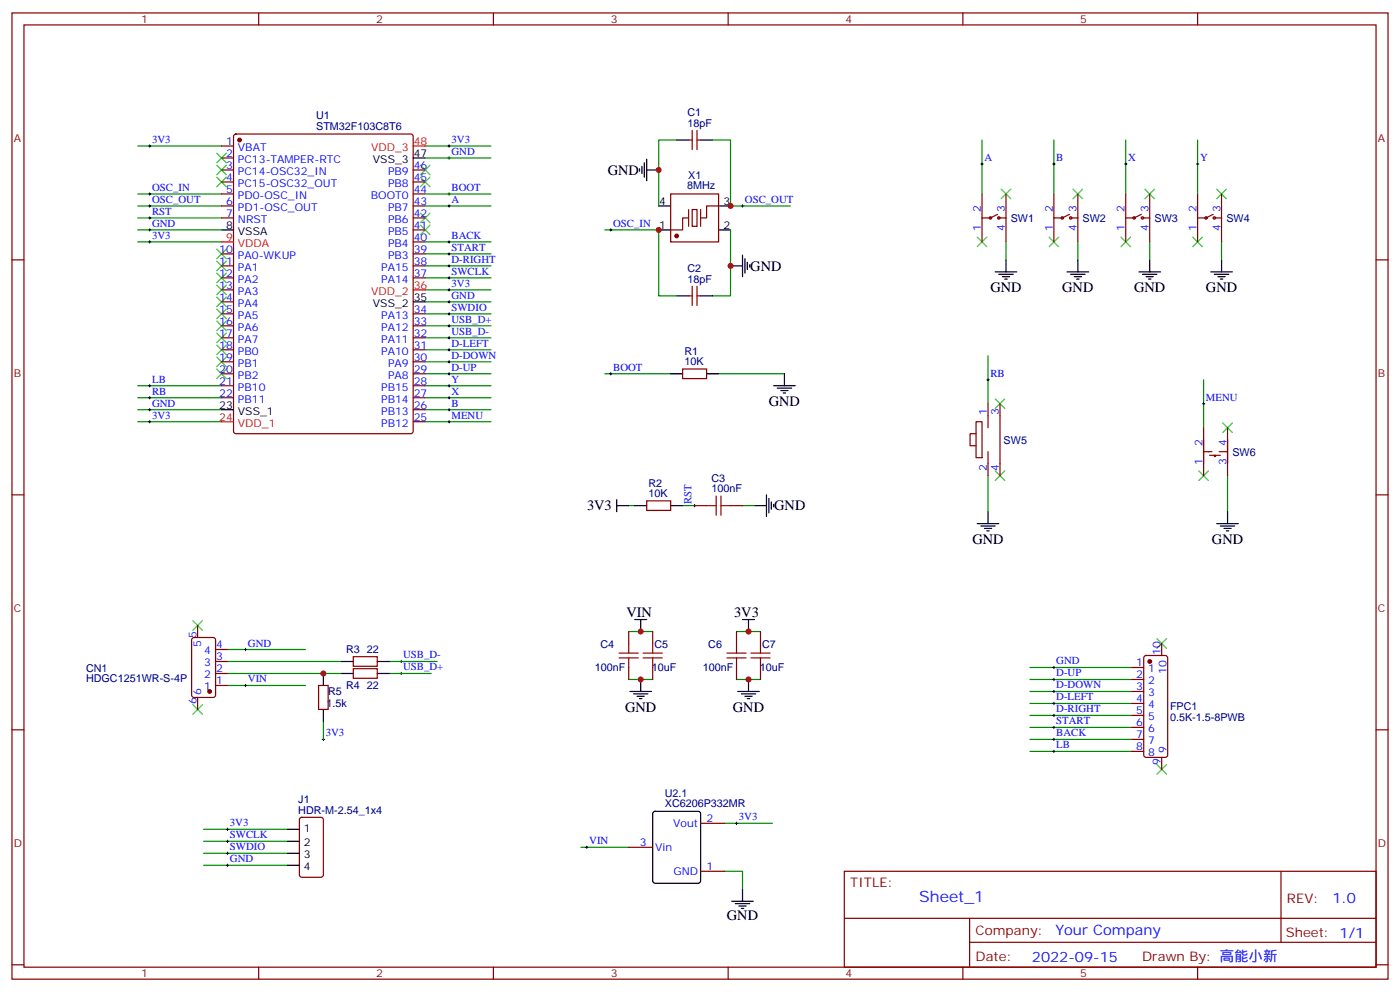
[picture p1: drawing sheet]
<svg xmlns="http://www.w3.org/2000/svg" width="412mm" height="292mm" viewBox="0 0 412 292" stroke-linecap="round" stroke-linejoin="round" font-family="sans-serif">
<g fill="none" stroke="#870000" stroke-width=".35">
<path d="M3.5 3.8h405.4v284.3h-405.4zM7.1 7.3h398.2v277.3h-398.2zM76.2 3.8v3.5M145.3 3.8v3.5M214.5 3.8v3.5M283.6 3.8v3.5M352.8 3.8v3.5M69 39.6l.5-.2h51.5l.7 .5v87l-.5 .7h-51.7l-.7-.4v-87.1zM203.9 38.4v5.6M205.3 38.4v5.6M65.3 43h3.5M65.3 46.5h3.5"/>
<path d="M65.3 50h3.5M65.3 53.6h3.5M65.3 57.1h3.5M121.7 50h3.5M121.7 53.6h3.5M121.7 57.1h3.5M197.6 57.1h14.1v14.1h-14.1zM202.8 41.2h1.1M205.3 41.2h1.1M289.3 57.1v14.1M296.3 57.1v14.1M310.4 57.1v14.1"/>
<path d="M317.5 57.1v14.1M331.6 57.1v14.1M338.7 57.1v14.1M352.8 57.1v14.1M359.8 57.1v14.1M3.5 76.5h3.6M65.3 64.1h3.5M65.3 60.6h3.5M65.3 74.7h3.5M65.3 78.2h3.5M121.7 64.1h3.5M121.7 60.6h3.5"/>
<path d="M121.7 74.7h3.5M121.7 78.2h3.5M121.7 71.2h3.5M121.7 67.7h3.5M202.8 64.1h-1.7v3.6h-3.5M203.9 61.7h1.4v4.9h-1.4zM211.7 60.6h-3.6v3.5h-1.7M293.9 63.1l-2.2 1h-2.4M293.9 64.1h2.4M315 63.1l-2.1 1h-2.5M315 64.1h2.5M336.2 63.1l-2.1 1h-2.5"/>
<path d="M336.2 64.1h2.5M357.4 63.1l-2.2 1h-2.4M357.4 64.1h2.4M405.3 76.5h3.6M65.3 81.8h3.5M65.3 85.3h3.5M65.3 88.8h3.5M65.3 92.4h3.5M65.3 95.9h3.5M65.3 99.4h3.5M121.7 81.8h3.5M121.7 92.4h3.5"/>
<path d="M121.7 95.9h3.5M121.7 99.4h3.5M202.8 87.1h1.1M203.9 84.2v5.7M205.3 84.2v5.7M205.3 87.1h1.1M65.3 102.9h3.5M65.3 106.5h3.5M65.3 110h3.5M65.3 113.5h3.5M65.3 117.1h3.5M121.7 102.9h3.5"/>
<path d="M121.7 106.5h3.5M121.7 110h3.5M121.7 113.5h3.5M121.7 117.1h3.5M201.1 108.6h7v2.8h-7zM291 118.8v7.1M294.6 118.8v21.2M121.7 124.1h3.5M121.7 120.6h3.5M287.5 127.6h-1.7v3.6h1.7M287.5 124.1h1.8v10.6h-1.8zM291 132.9v7.1"/>
<path d="M354.5 125.9v14.1M354.5 132.9h2.5M356.3 134h3.2M357.7 134v.3h.4v-.3M359.1 132.9h2.5M361.6 125.9v14.1M3.5 145.6h3.6M190.5 147.4h7.1v2.8h-7.1zM204.6 148.8h3.5M215.2 148.8h3.5M405.3 145.6h3.6M56.7 187.8l.4-.2h5.7l.6 .4 .1 16.5-.5 .7h-5.9l-.6-.4-.1-16.5z"/>
<path d="M58.2 184.1v3.5M63.5 198.2h3.5M63.5 194.7h3.5M63.5 191.1h3.5M104.1 193.3h7v2.8h-7zM104.1 196.8h7v2.8h-7zM185.2 185.8v3.6M185.2 196.4v3.6M192.3 185.8v3.6M192.3 196.4v3.6M217 185.8v3.6M217 196.4v3.6"/>
<path d="M224 185.8v3.6M224 196.4v3.6M333.4 196.4h3.5M333.4 200h3.5M337.1 193.1l.5-.2h5.7l.6 .4 .1 28.9-.3 .5-.4 .2h-5.7l-.5-.2-.2-.5v-28.6zM342.2 189.4v3.5M3.5 214.8h3.6M58.2 205.2v3.6M63.5 201.7h3.5M93.8 201.7h2.9v7.1h-2.9zM333.4 203.5h3.5M333.4 207h3.5"/>
<path d="M333.4 210.5h3.5M333.4 214.1h3.5M333.4 217.6h3.5M405.3 214.8h3.6M333.4 221.1h3.5M342.2 222.9v3.5M88.4 240.7l.5-.2h5.6l.7 .5v16.5l-.4 .6-5.9 .1-.7-.5v-16.5zM185.2 249.3h7.1M206.4 256.4h7M206.4 242.3h7M248.7 256.4h156.6v28.2h-156.6zM377.3 256.4v20.9"/>
<path d="M248.7 270.2h156.5M285.6 277.3h119.6M285.6 270.2v14.2M3.5 283.9h3.6M76.2 284.6v3.5M145.3 284.6v3.5M214.5 284.6v3.5M283.6 284.6v3.5M352.8 284.6v3.5M405.3 283.9h3.6"/>
<circle cx="291.7" cy="64.1" r=".35"/>
<circle cx="294.2" cy="64.1" r=".35"/>
<circle cx="312.9" cy="64.1" r=".35"/>
<circle cx="315.4" cy="64.1" r=".35"/>
<circle cx="334.1" cy="64.1" r=".35"/>
<circle cx="336.6" cy="64.1" r=".35"/>
<circle cx="355.2" cy="64.1" r=".35"/>
<circle cx="357.7" cy="64.1" r=".35"/>
</g>
<g fill="none" stroke="#3c3" stroke-width=".35">
<path d="M63.9 45.1l2.8 2.8M63.9 48.6l2.8 2.8M63.9 52.1l2.8 2.9M66.7 45.1l-2.8 2.8M66.7 48.6l-2.8 2.8M66.7 52.1l-2.8 2.9M123.8 48.6l2.8 2.8M123.8 52.1l2.8 2.9M126.6 48.6l-2.8 2.8M126.6 52.1l-2.8 2.9M294.9 55.7l2.8 2.8M297.7 55.7l-2.8 2.8"/>
<path d="M316.1 55.7l2.8 2.8M318.9 55.7l-2.8 2.8M337.3 55.7l2.8 2.8M340.1 55.7l-2.8 2.8M358.4 55.7l2.8 2.8M361.2 55.7l-2.8 2.8M63.9 73.3l2.8 2.8M63.9 76.8l2.8 2.9M66.7 73.3l-2.8 2.8M66.7 76.8l-2.8 2.9M123.8 62.7l2.8 2.8M123.8 66.3l2.8 2.8"/>
<path d="M126.6 62.7l-2.8 2.8M126.6 66.3l-2.8 2.8M287.9 69.8l2.8 2.8M290.7 69.8l-2.8 2.8M309 69.8l2.9 2.8M311.9 69.8l-2.9 2.8M330.2 69.8l2.8 2.8M333 69.8l-2.8 2.8M351.4 69.8l2.8 2.8M354.2 69.8l-2.8 2.8M63.9 80.4l2.8 2.8M63.9 83.9l2.8 2.8"/>
<path d="M63.9 87.4l2.8 2.8M63.9 90.9l2.8 2.9M63.9 94.5l2.8 2.8M63.9 98l2.8 2.8M66.7 80.4l-2.8 2.8M66.7 83.9l-2.8 2.8M66.7 87.4l-2.8 2.8M66.7 90.9l-2.8 2.9M66.7 94.5l-2.8 2.8M66.7 98l-2.8 2.8M63.9 101.5l2.8 2.9M63.9 105.1l2.8 2.8"/>
<path d="M63.9 108.6l2.8 2.8M66.7 101.5l-2.8 2.9M66.7 105.1l-2.8 2.8M66.7 108.6l-2.8 2.8M293.2 117.4l2.8 2.8M296 117.4l-2.8 2.8M293.2 138.6l2.8 2.8M296 138.6l-2.8 2.8M353.1 138.6l2.9 2.8M356 138.6l-2.9 2.8M360.2 124.5l2.8 2.8M363 124.5l-2.8 2.8"/>
<path d="M56.8 182.7l2.8 2.8M59.6 182.7l-2.8 2.8M340.8 188l2.8 2.8M343.6 188l-2.8 2.8M56.8 207.4l2.8 2.8M59.6 207.4l-2.8 2.8M340.8 225l2.8 2.8M343.6 225l-2.8 2.8"/>
</g>
<g fill="none" stroke="#008700" stroke-width=".35">
<path d="M40.6 57.1h24.7M40.6 43h24.7M125.2 57.1h19.4M125.2 43h19.4M125.2 46.5h19.4M199.3 41.2h-5.3v19.4M209.9 41.2h5.3v19.4h17.6M289.3 41.2v15.9M310.4 41.2v15.9M331.6 41.2v15.9M352.8 41.2v15.9M40.6 60.6h24.7"/>
<path d="M40.6 64.1h24.7M40.6 67.7h24.7M40.6 71.2h24.7M125.2 60.6h19.4M125.2 71.2h19.4M125.2 74.7h19.4M125.2 78.2h19.4M178.2 67.7h15.8v19.4h5.3M215.2 67.7v19.4h-5.3M296.3 71.2v5.3M317.5 71.2v5.3M338.7 71.2v5.3"/>
<path d="M359.8 71.2v5.3M125.2 85.3h19.4M125.2 88.8h19.4M125.2 81.8h19.4M125.2 92.4h19.4M125.2 95.9h19.4M125.2 99.4h19.4M40.6 113.5h24.7M40.6 117.1h24.7M125.2 110h19.4M125.2 106.5h19.4M125.2 113.5h19.4"/>
<path d="M125.2 102.9h19.4M125.2 117.1h19.4M178.2 110h19.4M211.7 110h19.4M291 104.7v14.1M354.5 111.8v14.1M40.6 124.1h24.7M40.6 120.6h24.7M125.2 124.1h19.4M125.2 120.6h19.4M291 140v10.6M361.6 140v10.6"/>
<path d="M185.2 148.8h1.8M201.1 148.8h3.5M218.7 148.8h3.5M67 191.1h23M67 194.7h33.5M67 198.2h33.5M114.7 194.7h14.1M114.7 198.2h12.3M185.2 185.8h7.1M185.2 200h7.1M217 185.8h7M217 200h7"/>
<path d="M303.4 200h30M303.4 196.4h30M67 201.7h23M95.2 212.3v5.3M303.4 203.5h30M303.4 207h30M303.4 210.5h30M303.4 214.1h30M303.4 217.6h30M303.4 221.1h30M60 244.1h24.7M60 247.6h24.7"/>
<path d="M60 251.1h24.7M60 254.6h24.7M171.1 249.3h14.1M213.4 256.4h5.3v5.3M213.4 242.3h14.1"/>
</g>
<g fill="none" stroke="#000" stroke-width=".35">
<path d="M121.7 46.5h3.5M188.4 49.7v.7M189.1 49v2.1M189.8 47.9v4.2M190.5 50h3.5M190.5 46.8v6.4M199.3 41.2h3.5M206.4 41.2h3.5M65.3 67.7h3.5M194 67.7h3.6M194 60.6h3.6M211.7 67.7h3.5"/>
<path d="M211.7 60.6h3.5M215.2 78.2h3.5M218.7 75.1v6.3M219.4 76.1v4.3M220.1 77.2v2.1M220.8 77.9v.7M296.3 76.5v3.5M317.5 76.5v3.5M338.7 76.5v3.5M359.8 76.5v3.5M121.7 88.8h3.5M199.3 87.1h3.5"/>
<path d="M206.4 87.1h3.5M293.2 80h6.3M294.2 80.7h4.2M295.3 81.4h2.1M296 82.1h.7M314.3 80h6.4M315.4 80.7h4.2M316.4 81.4h2.2M317.1 82.1h.8M335.5 80h6.3M336.5 80.7h4.3M337.6 81.4h2.1"/>
<path d="M338.3 82.1h.7M356.7 80h6.3M357.7 80.7h4.2M358.8 81.4h2.1M359.5 82.1h.7M197.6 110h3.5M208.1 110h3.6M227.9 113.5h6.3M229 114.2h4.2M230 114.9h2.1M230.7 115.6h.7M231.1 110v3.5"/>
<path d="M65.3 120.6h3.5M181.7 148.8h3.5M181.7 147v3.6M187 148.8h3.5M197.6 148.8h3.5M222.2 148.8h3.6M225.8 145.6v6.4M226.5 146.7v4.2M227.2 147.7v2.2M227.9 148.4v.8M287.9 154.1h6.3M288.9 154.8h4.3"/>
<path d="M290 155.5h2.1M290.7 156.2h.7M291 150.6v3.5M358.4 154.1h6.4M359.5 154.8h4.2M360.5 155.5h2.2M361.2 156.2h.7M361.6 150.6v3.5M95.2 198.2v3.5M100.5 194.7h3.6M100.5 198.2h3.6M111.1 194.7h3.6"/>
<path d="M111.1 198.2h3.6M187 182.3h3.5M188.7 182.3v3.5M188.7 200v3.5M218.7 182.3h3.5M220.5 182.3v3.5M220.5 200v3.5M95.2 208.8v3.5M185.6 203.5h6.3M186.6 204.2h4.3M187.7 204.9h2.1M188.4 205.6h.7"/>
<path d="M217.3 203.5h6.4M218.4 204.2h4.2M219.4 204.9h2.1M220.1 205.6h.7M192.5 239l.5-.2h12.7l.6 .4 .1 20-.5 .7h-12.9l-.7-.4v-20zM84.7 244.1h3.5M84.7 247.6h3.5M84.7 251.1h3.5M84.7 254.6h3.5M215.5 265.2h6.4M216.6 265.9h4.2M217.7 266.6h2.1"/>
<path d="M218.4 267.3h.7M218.7 261.7v3.5"/>
</g>
<g fill="none" stroke="#000" stroke-width=".29">
<path d="M43.7 57.1h.7M43.7 43h.7M44.1 42.6v.7M44.1 56.7v.7M131.9 57.1h.7M131.9 43h.7M131.9 46.5h.7M132.3 42.6v.7M132.3 46.1v.7M132.3 56.7v.7M288.9 48.3h.7M289.3 47.9v.7"/>
<path d="M310.1 48.3h.7M310.4 47.9v.7M331.3 48.3h.7M331.6 47.9v.7M352.4 48.3h.7M352.8 47.9v.7M43.7 60.6h.7M43.7 67.7h.7M43.7 64.1h.7M43.7 71.2h.7M44.1 60.3v.7M44.1 63.8v.7"/>
<path d="M44.1 67.3v.7M44.1 70.8v.7M131.9 60.6h.7M131.9 71.2h.7M131.9 74.7h.7M131.9 78.2h.7M132.3 60.3v.7M132.3 70.8v.7M132.3 74.4v.7M132.3 77.9v.7M179.6 67.7h.7M179.9 67.3v.7"/>
<path d="M218.4 60.6h.7M218.7 60.3v.7M131.9 88.8h.7M131.9 85.3h.7M131.9 81.8h.7M131.9 92.4h.7M131.9 95.9h.7M131.9 99.4h.7M132.3 81.4v.7M132.3 84.9v.8M132.3 88.5v.7M132.3 92v.7"/>
<path d="M132.3 95.5v.7M132.3 99.1v.7M43.7 113.5h.7M43.7 117.1h.7M44.1 113.2v.7M44.1 116.7v.7M131.9 110h.7M131.9 106.5h.7M131.9 102.9h.7M131.9 113.5h.7M131.9 117.1h.7M132.3 102.6v.7"/>
<path d="M132.3 106.1v.7M132.3 109.6v.7M132.3 113.2v.7M132.3 116.7v.7M179.6 110h.7M179.9 109.6v.7M290.7 111.8h.7M291 111.4v.7M354.2 118.8h.7M354.5 118.5v.7M43.7 120.6h.7M43.7 124.1h.7"/>
<path d="M44.1 120.2v.7M44.1 123.8v.7M131.9 120.6h.7M131.9 124.1h.7M132.3 120.2v.7M132.3 123.8v.7M204.3 148.8h.7M204.6 148.4v.8M72 191.1h.7M72.3 190.8v.7M117.8 194.7h.7M117.8 198.2h.7"/>
<path d="M118.2 194.3v.7M118.2 197.8v.7M310.1 196.4h.7M310.1 200h.7M310.4 196.1v.7M310.4 199.6v.7M72 201.7h.7M72.3 201.4v.7M94.9 217.6h.7M95.2 217.2v.7M310.1 217.6h.7M310.1 214.1h.7"/>
<path d="M310.1 203.5h.7M310.1 207h.7M310.1 210.5h.7M310.4 203.1v.7M310.4 206.7v.7M310.4 210.2v.7M310.4 213.7v.7M310.4 217.2v.7M310.1 221.1h.7M310.4 220.8v.7M66.7 244.1h.7M66.7 254.6h.7"/>
<path d="M66.7 247.6h.7M66.7 251.1h.7M67 243.7v.7M67 247.2v.7M67 250.8v.7M67 254.3v.7M172.5 249.3h.7M172.9 249v.7M216.6 242.3h.7M217 241.9v.7"/>
</g>
<g fill="none" stroke="#a10000" stroke-width=".35">
<path d="M208.1 148.8h2.9M211 146v5.6M212.4 148.8h2.8M212.4 146v5.6M182.4 192.2h5.6M182.4 193.6h5.6M185.2 189.4v2.8M185.2 193.6v2.8M189.4 192.2h5.7M189.4 193.6h5.7M192.3 189.4v2.8M192.3 193.6v2.8"/>
<path d="M214.1 192.2h5.7M214.1 193.6h5.7M217 189.4v2.8M217 193.6v2.8M221.2 192.2h5.6M221.2 193.6h5.6M224 189.4v2.8M224 193.6v2.8"/>
</g>
<g fill="#870000" stroke="#870000" stroke-width=".35">
<circle cx="338.7" cy="194.7" r=".53"/>
<circle cx="70.6" cy="41.2" r=".53"/>
<circle cx="199.3" cy="69.4" r=".53"/>
<circle cx="61.7" cy="203.5" r=".53"/>
</g>
<path d="M121.7 43h3.5M65.3 71.2h3.5M121.7 85.3h3.5M65.3 124.1h3.5" fill="none" stroke="#f00" stroke-width=".35"/>
<path d="M202.8 61.7v4.9M206.4 61.7v4.9" fill="none" stroke="#871200" stroke-width=".35"/>
<g fill="#c00">
<circle cx="188.7" cy="200" r=".88"/>
<circle cx="188.7" cy="185.8" r=".88"/>
<circle cx="220.5" cy="185.8" r=".88"/>
<circle cx="220.5" cy="200" r=".88"/>
<circle cx="215.2" cy="78.2" r=".88"/>
<circle cx="194" cy="50" r=".88"/>
<circle cx="215.2" cy="60.6" r=".88"/>
<circle cx="194" cy="67.7" r=".88"/>
<circle cx="95.3" cy="198.2" r=".88"/>
</g>
<text font-size="4.6" fill="#00f" x="270.8" y="265.4">Sheet_1</text>
<g font-size="4.2">
<text x="179" y="51.4">GND</text>
<text x="221" y="79.7">GND</text>
<text x="291.7" y="86.1">GND</text>
<text x="312.9" y="86.1">GND</text>
<text x="334.1" y="86.1">GND</text>
<text x="355.2" y="86.1">GND</text>
<text x="226.5" y="119.6">GND</text>
<text x="172.9" y="150.2">3V3</text>
<text x="228.1" y="150.2">GND</text>
<text x="286.5" y="160.2">GND</text>
<text x="357" y="160.2">GND</text>
<text x="184.5" y="181.6">VIN</text>
<text x="216.3" y="181.6">3V3</text>
<text x="184.1" y="209.6">GND</text>
<text x="215.9" y="209.6">GND</text>
<text x="214.1" y="270.9">GND</text>
</g>
<g font-size="4.2" fill="#00f">
<text x="392.5" y="265.7">1.0</text>
<text x="310.9" y="275.2">Your Company</text>
<text x="304" y="283">2022-09-15</text>
</g>
<g font-size="3.9" fill="#800">
<text x="250.5" y="261">TITLE:</text>
<text x="379.1" y="265.7">REV:</text>
<text x="287.4" y="275.2">Company:</text>
<text x="378.7" y="275.8">Sheet: 1/1</text>
<text x="287.4" y="282.9">Date:</text>
<text x="336.4" y="282.9">Drawn By: 高能小新</text>
</g>
<g font-size="3.2" fill="#800">
<text x="41.6" y="6.8">1</text>
<text x="110.8" y="6.8">2</text>
<text x="179.9" y="6.8">3</text>
<text x="249.1" y="6.8">4</text>
<text x="318.2" y="6.8">5</text>
<text x="4.1" y="41.9">A</text>
<text x="405.9" y="41.9">A</text>
<text x="4.1" y="111.1">B</text>
<text x="405.9" y="111.1">B</text>
<text x="4.1" y="180.2">C</text>
<text x="405.9" y="180.2">C</text>
<text x="4.1" y="249.3">D</text>
<text x="405.9" y="249.3">D</text>
<text x="41.6" y="287.6">1</text>
<text x="110.8" y="287.6">2</text>
<text x="179.9" y="287.6">3</text>
<text x="249.1" y="287.6">4</text>
<text x="318.2" y="287.6">5</text>
</g>
<g font-size="3.2" fill="#000080">
<text x="93.1" y="35">U1</text>
<text x="202.5" y="34.1">C1</text>
<text x="93.1" y="38.2">STM32F103C8T6</text>
<text x="202.5" y="37.3">18pF</text>
<text x="202.7" y="52.6">X1</text>
<text x="202.4" y="55.7">8MHz</text>
<text x="297.7" y="65.4">SW1</text>
<text x="318.9" y="65.4">SW2</text>
<text x="340.1" y="65.4">SW3</text>
<text x="361.2" y="65.4">SW4</text>
<text x="202.5" y="83.2">18pF</text>
<text x="202.5" y="80">C2</text>
<text x="201.6" y="107.5">10K</text>
<text x="201.6" y="104.4">R1</text>
<text x="295.6" y="130.5">SW5</text>
<text x="363" y="134.1">SW6</text>
<text x="191" y="143.2">R2</text>
<text x="209.6" y="141.7">C3</text>
<text x="191" y="146.3">10K</text>
<text x="209.6" y="144.9">100nF</text>
<text x="176.9" y="190.5">C4</text>
<text x="192.8" y="190.5">C5</text>
<text x="208.6" y="190.5">C6</text>
<text x="224.5" y="190.5">C7</text>
<text x="25.3" y="197.6">CN1</text>
<text x="102" y="192.3">R3</text>
<text x="108.1" y="192.3">22</text>
<text x="175.2" y="197.6">100nF</text>
<text x="192" y="197.6">10uF</text>
<text x="207" y="197.6">100nF</text>
<text x="223.8" y="197.6">10uF</text>
<text x="25.3" y="200.8">HDGC1251WR-S-4P</text>
<text x="102" y="202.9">R4</text>
<text x="108.1" y="202.9">22</text>
<text x="96.2" y="208.1">1.5k</text>
<text x="96.7" y="204.6">R5</text>
<text x="344.7" y="209.1">FPC1</text>
<text x="344.7" y="212.2">0.5K-1.5-8PWB</text>
<text x="87.9" y="239.5">HDR-M-2.54_1x4</text>
<text x="87.9" y="236.3">J1</text>
<text x="195.8" y="237.6">XC6206P332MR</text>
<text x="195.8" y="234.4">U2.1</text>
</g>
<g font-size="3.2" fill="#00f">
<text x="44.8" y="42.1">3V3</text>
<text x="66.6" y="42.6">1</text>
<text x="66.6" y="46.1">2</text>
<text x="70.1" y="44.4">VBAT</text>
<text x="70.1" y="47.9">PC13-TAMPER-RTC</text>
<text x="133" y="42.1">3V3</text>
<text x="133" y="45.6">GND</text>
<text x="290" y="47.4">A</text>
<text x="311.1" y="47.4">B</text>
<text x="332.3" y="47.4">X</text>
<text x="353.5" y="47.4">Y</text>
<text x="66.6" y="49.7">3</text>
<text x="66.6" y="53.2">4</text>
<text x="70.1" y="51.4">PC14-OSC32_IN</text>
<text x="114.3" y="51.4">PB9</text>
<text x="121.9" y="53.2">45</text>
<text x="121.9" y="49.7">46</text>
<text x="44.8" y="56.2">OSC_IN</text>
<text x="44.8" y="59.7">OSC_OUT</text>
<text x="66.6" y="56.7">5</text>
<text x="70.1" y="55">PC15-OSC32_OUT</text>
<text x="70.1" y="58.5">PD0-OSC_IN</text>
<text x="109.3" y="58.5">BOOT0</text>
<text x="114.3" y="55">PB8</text>
<text x="121.9" y="56.7">44</text>
<text x="133" y="56.2">BOOT</text>
<text x="133" y="59.7">A</text>
<text x="219.4" y="59.7">OSC_OUT</text>
<text x="44.8" y="63.3">RST</text>
<text x="66.6" y="60.3">6</text>
<text x="66.6" y="63.8">7</text>
<text x="70.1" y="62">PD1-OSC_OUT</text>
<text x="70.1" y="65.5">NRST</text>
<text x="114.3" y="65.5">PB6</text>
<text x="114.3" y="62">PB7</text>
<text x="121.9" y="63.8">42</text>
<text x="121.9" y="60.3">43</text>
<text x="288.9" y="62.4" transform="rotate(-90 288.9 62.4)">2</text>
<text x="296" y="62.4" transform="rotate(-90 296 62.4)">3</text>
<text x="310.1" y="62.4" transform="rotate(-90 310.1 62.4)">2</text>
<text x="317.1" y="62.4" transform="rotate(-90 317.1 62.4)">3</text>
<text x="331.3" y="62.4" transform="rotate(-90 331.3 62.4)">2</text>
<text x="338.3" y="62.4" transform="rotate(-90 338.3 62.4)">3</text>
<text x="352.4" y="62.4" transform="rotate(-90 352.4 62.4)">2</text>
<text x="359.5" y="62.4" transform="rotate(-90 359.5 62.4)">3</text>
<text x="44.8" y="66.8">GND</text>
<text x="44.8" y="70.3">3V3</text>
<text x="114.3" y="69.1">PB5</text>
<text x="121.9" y="70.8">40</text>
<text x="121.9" y="67.3">41</text>
<text x="133" y="70.3">BACK</text>
<text x="180.6" y="66.8">OSC_IN</text>
<text x="288.9" y="67.9" transform="rotate(-90 288.9 67.9)">1</text>
<text x="296" y="67.9" transform="rotate(-90 296 67.9)">4</text>
<text x="310.1" y="67.9" transform="rotate(-90 310.1 67.9)">1</text>
<text x="317.1" y="67.9" transform="rotate(-90 317.1 67.9)">4</text>
<text x="331.3" y="67.9" transform="rotate(-90 331.3 67.9)">1</text>
<text x="338.3" y="67.9" transform="rotate(-90 338.3 67.9)">4</text>
<text x="352.4" y="67.9" transform="rotate(-90 352.4 67.9)">1</text>
<text x="359.5" y="67.9" transform="rotate(-90 359.5 67.9)">4</text>
<text x="64.6" y="74.4">10</text>
<text x="64.6" y="77.9">11</text>
<text x="70.1" y="76.1">PA0-WKUP</text>
<text x="114.3" y="76.1">PB3</text>
<text x="114.3" y="72.6">PB4</text>
<text x="121.9" y="77.9">38</text>
<text x="121.9" y="74.4">39</text>
<text x="133" y="73.8">START</text>
<text x="133" y="77.4">D-RIGHT</text>
<text x="64.6" y="81.4">12</text>
<text x="70.1" y="79.7">PA1</text>
<text x="70.1" y="83.2">PA2</text>
<text x="112.3" y="83.2">PA14</text>
<text x="112.3" y="79.7">PA15</text>
<text x="121.9" y="81.4">37</text>
<text x="133" y="80.9">SWCLK</text>
<text x="64.6" y="84.9">13</text>
<text x="64.6" y="88.5">14</text>
<text x="70.1" y="86.7">PA3</text>
<text x="133" y="87.9">GND</text>
<text x="133" y="84.4">3V3</text>
<text x="64.6" y="92">15</text>
<text x="64.6" y="95.5">16</text>
<text x="70.1" y="90.2">PA4</text>
<text x="70.1" y="93.8">PA5</text>
<text x="112.3" y="93.8">PA13</text>
<text x="121.9" y="95.5">33</text>
<text x="121.9" y="92">34</text>
<text x="133" y="91.5">SWDIO</text>
<text x="133" y="95">USB_D+</text>
<text x="64.6" y="99.1">17</text>
<text x="70.1" y="97.3">PA6</text>
<text x="70.1" y="100.8">PA7</text>
<text x="112.3" y="100.8">PA11</text>
<text x="112.3" y="97.3">PA12</text>
<text x="121.9" y="99.1">32</text>
<text x="133" y="98.5">USB_D-</text>
<text x="64.6" y="102.6">18</text>
<text x="64.6" y="106.1">19</text>
<text x="70.1" y="104.4">PB0</text>
<text x="70.1" y="107.9">PB1</text>
<text x="112.3" y="104.4">PA10</text>
<text x="114.3" y="107.9">PA9</text>
<text x="121.9" y="106.1">30</text>
<text x="121.9" y="102.6">31</text>
<text x="133" y="105.6">D-DOWN</text>
<text x="133" y="102.1">D-LEFT</text>
<text x="44.8" y="112.6">LB</text>
<text x="64.6" y="109.6">20</text>
<text x="64.6" y="113.2">21</text>
<text x="70.1" y="111.4">PB2</text>
<text x="114.3" y="111.4">PA8</text>
<text x="121.9" y="113.2">28</text>
<text x="121.9" y="109.6">29</text>
<text x="133" y="109.1">D-UP</text>
<text x="133" y="112.6">Y</text>
<text x="180.6" y="109.1">BOOT</text>
<text x="291.7" y="110.9">RB</text>
<text x="44.8" y="119.7">GND</text>
<text x="44.8" y="116.2">RB</text>
<text x="64.6" y="116.7">22</text>
<text x="70.1" y="114.9">PB10</text>
<text x="70.1" y="118.5">PB11</text>
<text x="112.3" y="118.5">PB14</text>
<text x="112.3" y="114.9">PB15</text>
<text x="121.9" y="116.7">27</text>
<text x="133" y="119.7">B</text>
<text x="133" y="116.2">X</text>
<text x="355.2" y="117.9">MENU</text>
<text x="44.8" y="123.2">3V3</text>
<text x="112.3" y="125.5">PB12</text>
<text x="112.3" y="122">PB13</text>
<text x="121.9" y="123.8">25</text>
<text x="121.9" y="120.2">26</text>
<text x="133" y="123.2">MENU</text>
<text x="290.7" y="122.2" transform="rotate(-90 290.7 122.2)">1</text>
<text x="294.2" y="122.2" transform="rotate(-90 294.2 122.2)">3</text>
<text x="354.2" y="131.2" transform="rotate(-90 354.2 131.2)">2</text>
<text x="361.2" y="131.2" transform="rotate(-90 361.2 131.2)">4</text>
<text x="354.2" y="136.7" transform="rotate(-90 354.2 136.7)">1</text>
<text x="361.2" y="136.7" transform="rotate(-90 361.2 136.7)">3</text>
<text x="290.7" y="138.6" transform="rotate(-90 290.7 138.6)">2</text>
<text x="294.2" y="138.6" transform="rotate(-90 294.2 138.6)">4</text>
<text x="203.7" y="148.3" transform="rotate(-90 203.7 148.3)">RST</text>
<text x="57.9" y="187.6" transform="rotate(-90 57.9 187.6)">5</text>
<text x="59.3" y="190.3" transform="rotate(-90 59.3 190.3)">5</text>
<text x="63.7" y="190.8">4</text>
<text x="73" y="190.3">GND</text>
<text x="60.2" y="196.1">3</text>
<text x="60.2" y="192.5">4</text>
<text x="63.7" y="197.8">2</text>
<text x="63.7" y="194.3">3</text>
<text x="118.7" y="193.7">USB_D-</text>
<text x="118.7" y="197.3">USB_D+</text>
<text x="311.1" y="195.5">GND</text>
<text x="334.7" y="196.1">1</text>
<text x="338.2" y="197.8">1</text>
<text x="341.8" y="192.7" transform="rotate(-90 341.8 192.7)">10</text>
<text x="60.2" y="203.1">1</text>
<text x="60.2" y="199.6">2</text>
<text x="63.7" y="201.4">1</text>
<text x="73" y="200.8">VIN</text>
<text x="311.1" y="199.1">D-UP</text>
<text x="311.1" y="202.6">D-DOWN</text>
<text x="334.7" y="199.6">2</text>
<text x="334.7" y="203.1">3</text>
<text x="338.2" y="201.4">2</text>
<text x="343.6" y="198.2" transform="rotate(-90 343.6 198.2)">10</text>
<text x="57.9" y="207.3" transform="rotate(-90 57.9 207.3)">6</text>
<text x="59.3" y="204.5" transform="rotate(-90 59.3 204.5)">6</text>
<text x="311.1" y="206.1">D-LEFT</text>
<text x="311.1" y="209.7">D-RIGHT</text>
<text x="334.7" y="206.7">4</text>
<text x="338.2" y="204.9">3</text>
<text x="338.2" y="208.4">4</text>
<text x="311.1" y="213.2">START</text>
<text x="334.7" y="210.2">5</text>
<text x="334.7" y="213.7">6</text>
<text x="338.2" y="211.9">5</text>
<text x="338.2" y="215.5">6</text>
<text x="96" y="216.7">3V3</text>
<text x="311.1" y="216.7">BACK</text>
<text x="311.1" y="220.2">LB</text>
<text x="334.7" y="217.2">7</text>
<text x="334.7" y="220.8">8</text>
<text x="338.2" y="219">7</text>
<text x="343.6" y="221.6" transform="rotate(-90 343.6 221.6)">9</text>
<text x="338.2" y="222.5">8</text>
<text x="341.8" y="225.1" transform="rotate(-90 341.8 225.1)">9</text>
<text x="67.7" y="243.2">3V3</text>
<text x="198.3" y="243.3">Vout</text>
<text x="208.1" y="241.9">2</text>
<text x="217.7" y="241.4">3V3</text>
<text x="67.7" y="246.7">SWCLK</text>
<text x="67.7" y="250.2">SWDIO</text>
<text x="173.6" y="248.5">VIN</text>
<text x="188.5" y="249">3</text>
<text x="193" y="250.4">Vin</text>
<text x="67.7" y="253.8">GND</text>
<text x="198.4" y="257.5">GND</text>
<text x="208.1" y="256">1</text>
</g>
<g font-size="3.2" fill="#f00">
<text x="109.3" y="44.4">VDD_3</text>
<text x="121.9" y="42.6">48</text>
<text x="66.6" y="70.8">9</text>
<text x="70.1" y="72.6">VDDA</text>
<text x="109.3" y="86.7">VDD_2</text>
<text x="121.9" y="84.9">36</text>
<text x="64.6" y="123.8">24</text>
<text x="70.1" y="125.5">VDD_1</text>
</g>
<g font-size="3.2">
<text x="109.9" y="47.9">VSS_3</text>
<text x="121.9" y="46.1">47</text>
<text x="194.1" y="60.3">4</text>
<text x="213.1" y="60.3">3</text>
<text x="66.6" y="67.3">8</text>
<text x="70.1" y="69.1">VSSA</text>
<text x="194.1" y="67.3">1</text>
<text x="213.1" y="67.3">2</text>
<text x="121.9" y="88.5">35</text>
<text x="109.9" y="90.2">VSS_2</text>
<text x="64.6" y="120.2">23</text>
<text x="70.1" y="122">VSS_1</text>
<text x="89.5" y="244.8">1</text>
<text x="89.5" y="249">2</text>
<text x="89.5" y="252.5">3</text>
<text x="89.5" y="256">4</text>
</g>
</svg>
